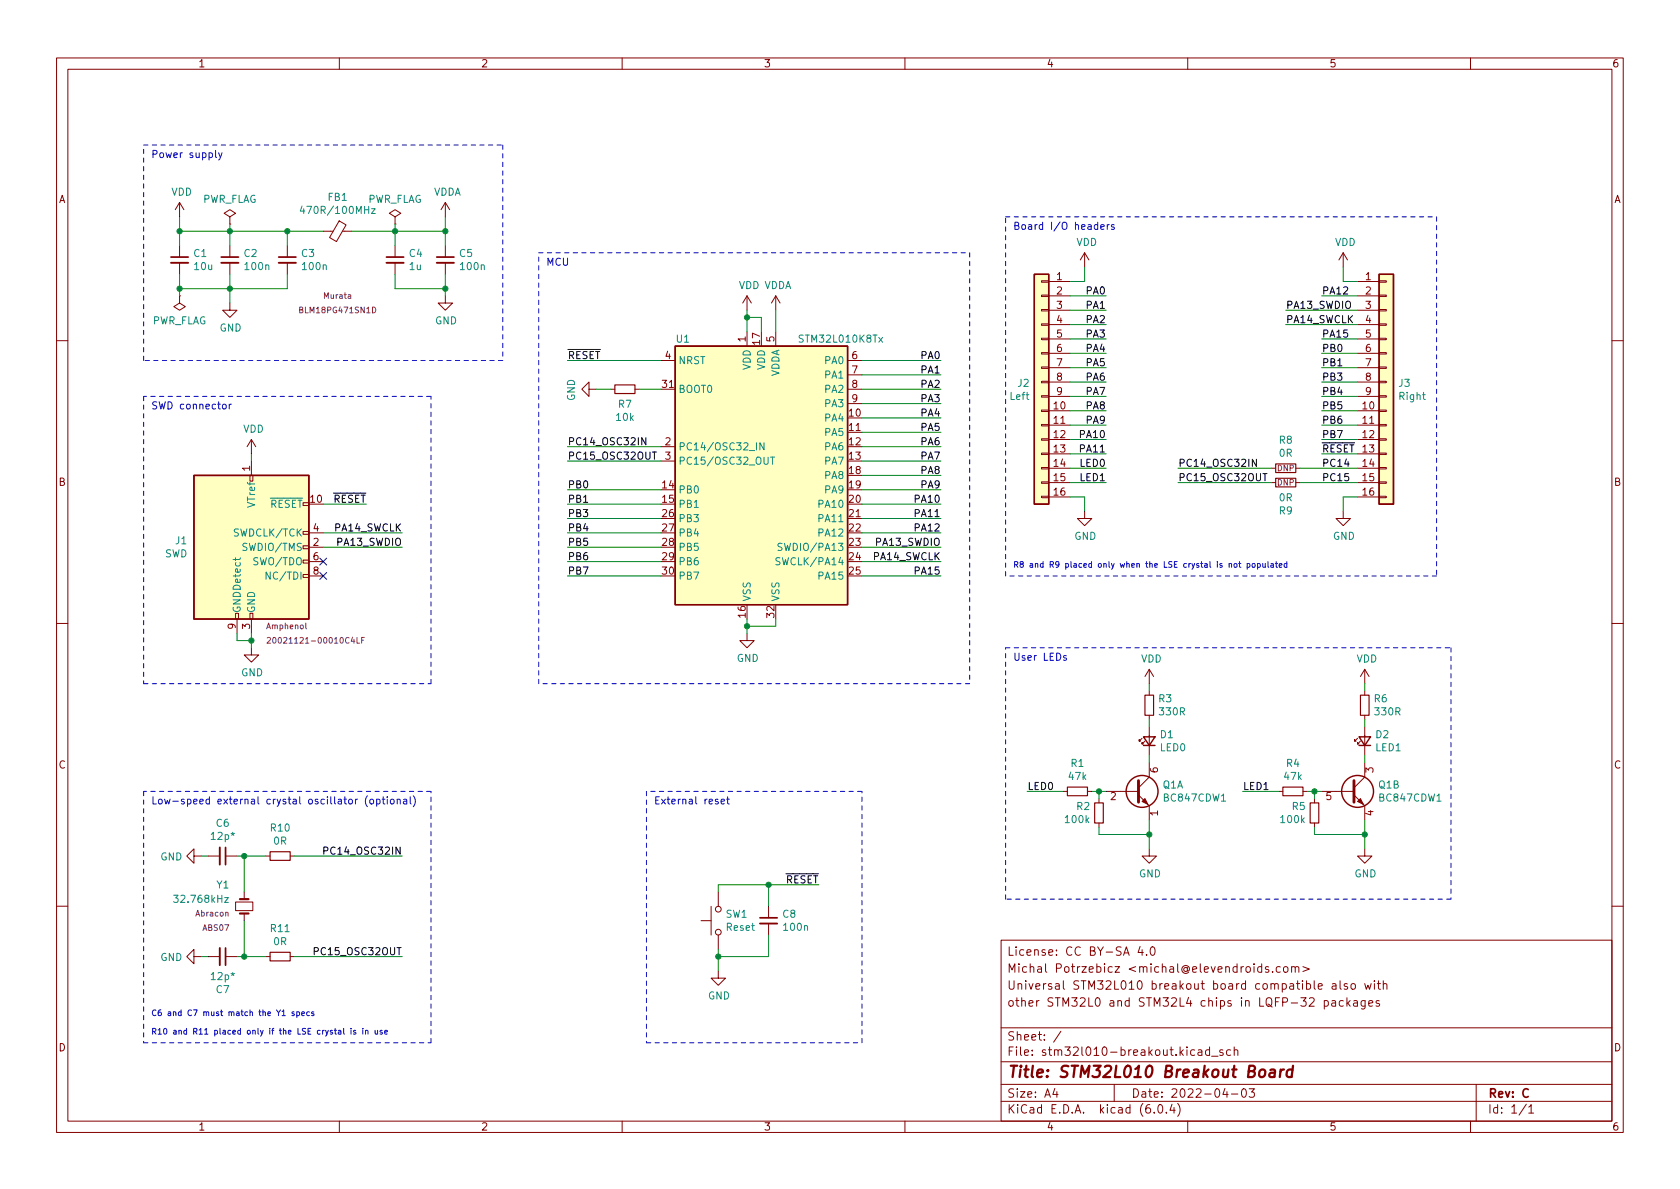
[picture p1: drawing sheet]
<svg xmlns="http://www.w3.org/2000/svg" width="297mm" height="210mm" viewBox="0 0 297 210" stroke-linecap="round" stroke-linejoin="round" font-family="sans-serif">
<g fill="none" stroke="#840000" stroke-width=".18">
<path d="M10 10.2h277v190.1h-277zM12 12.2h273v186.1h-273zM60 10.2v2M110 10.2v2M160 10.2v2M210 10.2v2M260 10.2v2M31.7 35.8l-.7 1.3M31.7 35.8v2.5M31.7 35.8l.8 1.3M40.6 38.3l1.1-.6-1.1-.6-1 .6 1 .6v1.3M40.6 39.6h.1"/>
<path d="M60 39.1l1.2 .7-1.7 2.9-1.2-.7zM69.8 38.3l1.1-.6-1.1-.6-1 .6 1 .6v1.3M69.8 39.6h.1M78.7 35.8v2.5M78.7 35.8l-.7 1.3M78.7 35.8l.8 1.3M31.7 52.3v1.3l1.1 .6-1.1 .7-1-.7 1-.6M31.7 52.3h.1M31.7 43.4v2.1M31.7 46.5v2M40.6 53.6v1.3h1.3l-1.3 1.2-1.2-1.2h1.2M40.6 43.4v2.1"/>
<path d="M40.6 46.5v2M50.8 43.4v2.1M50.8 46.5v2M57.1 40.9h1.8M60.6 40.9h1.6M69.8 43.4v2.1M69.8 46.5v2M78.7 52.3v1.3h1.3l-1.3 1.3-1.2-1.3h1.2M78.7 43.4v2.1M78.7 46.5v2M132.1 52.3l-.8 1.3M132.1 52.3v2.6"/>
<path d="M132.1 58.7v2.5M132.1 52.3l.7 1.3M137.2 52.3l-.8 1.3M137.2 52.3v2.6M137.2 58.7v2.5M137.2 52.3l.7 1.3M184.1 59.8h1.3v.3h-1.3zM184.1 57.3h1.3v.2h-1.3zM184.1 54.7h1.3v.3h-1.3zM184.1 52.2h1.3v.2h-1.3zM184.1 49.7h1.3v.2h-1.3zM185.4 49.8h3.8"/>
<path d="M185.4 52.3h3.8M185.4 54.9h3.8M185.4 57.4h3.8M185.4 59.9h3.8M191.8 44.7l-.8 1.3M191.8 44.7v2.5M191.8 44.7l.7 1.3M237.5 44.7l-.8 1.3M237.5 44.7v2.5M237.5 44.7l.8 1.3M240 49.8h3.8M240 52.3h3.8"/>
<path d="M240 54.9h3.8M240 57.4h3.8M240 59.9h3.8M243.8 59.8h1.3v.3h-1.3zM243.8 57.3h1.3v.2h-1.3zM243.8 54.7h1.3v.3h-1.3zM243.8 52.2h1.3v.2h-1.3zM243.8 49.7h1.3v.2h-1.3zM10 60.2h2M44.4 77.7v2.6M44.4 77.7l-.7 1.3M44.4 77.7l.8 1.3"/>
<path d="M104.1 68.8v-1.2l-1.2 1.2 1.2 1.3v-1.3h1.3M107.9 68.8h.8M112.3 68.8h.7M116.8 68.8h2.6M116.8 79h2.6M116.8 63.7h2.6M149.9 68.8h2.5M149.9 76.4h2.5M149.9 63.7h2.5M149.9 66.3h2.5M149.9 71.4h2.5M184.1 77.6h1.3v.2h-1.3z"/>
<path d="M184.1 75.1h1.3v.2h-1.3zM184.1 72.5h1.3v.3h-1.3zM184.1 70h1.3v.2h-1.3zM184.1 67.4h1.3v.3h-1.3zM184.1 64.9h1.3v.2h-1.3zM184.1 62.4h1.3v.2h-1.3zM185.4 72.6h3.8M185.4 75.2h3.8M185.4 77.7h3.8M185.4 62.5h3.8M185.4 65h3.8M185.4 67.6h3.8"/>
<path d="M185.4 70.1h3.8M240 72.6h3.8M240 75.2h3.8M240 77.7h3.8M240 62.5h3.8M240 65h3.8M240 67.6h3.8M240 70.1h3.8M243.8 77.6h1.3v.2h-1.3zM243.8 75.1h1.3v.2h-1.3zM243.8 72.5h1.3v.3h-1.3zM243.8 70h1.3v.2h-1.3z"/>
<path d="M243.8 67.4h1.3v.3h-1.3zM243.8 64.9h1.3v.2h-1.3zM243.8 62.4h1.3v.2h-1.3zM285 60.2h2M44.2 84.1h.5v1h-.5zM44.4 81.5v2.6M53.6 94h1v.5h-1zM53.6 99.1h1v.5h-1zM53.6 96.5h1v.5h-1zM54.6 96.8h2.5M54.6 94.2h2.5M54.6 99.3h2.5"/>
<path d="M116.8 81.5h2.6M149.9 91.7h2.5M184.1 87.8h1.3v.2h-1.3zM184.1 85.2h1.3v.3h-1.3zM184.1 82.7h1.3v.2h-1.3zM184.1 80.1h1.3v.3h-1.3zM185.4 80.3h3.8M185.4 82.8h3.8M185.4 85.3h3.8M185.4 87.9h3.8M191.8 90.4v1.3h1.2l-1.2 1.3-1.3-1.3h1.3M224.8 82.8h.8"/>
<path d="M224.8 85.3h.8M229.1 82.8h.8M229.1 85.3h.8M237.5 90.4v1.3h1.3l-1.3 1.3-1.3-1.3h1.3M240 80.3h3.8M240 82.8h3.8M240 85.3h3.8M240 87.9h3.8M243.8 87.8h1.3v.2h-1.3zM243.8 85.2h1.3v.3h-1.3zM243.8 82.7h1.3v.2h-1.3zM243.8 80.1h1.3v.3h-1.3z"/>
<path d="M10 110.2h2M41.7 108.5h.5v1h-.5zM41.9 109.5v2.5M44.2 108.5h.5v1h-.5zM44.4 114.5v1.3h1.3l-1.3 1.3-1.2-1.3h1.2M44.4 109.5v2.5M53.6 101.6h1v.5h-1zM54.6 101.8h2.5M132.1 112v1.3h1.2l-1.2 1.2-1.3-1.2h1.3M203.2 118.4v2.5M203.2 118.4l-.8 1.2M203.2 118.4l.8 1.2"/>
<path d="M241.3 118.4v2.5M241.3 118.4l-.8 1.2M241.3 118.4l.8 1.2M285 110.2h2M188 139.9h.7M192.3 139.9h.7M195.6 139.9h5.7M201.9 130.6l-.5 .5v-.3v.3h.3M202.4 131.1l-.5 .5v-.3v.3h.3M203.2 134.9v2.5l-1.9 1.9M203.2 122.2v.7M203.2 126.5v.7"/>
<path d="M203.2 128.5v5.1M226.1 139.9h.7M230.4 139.9h.7M233.7 139.9h5.7M240 130.6l-.5 .5v-.3v.3h.3M240.5 131.1l-.5 .5v-.3v.3h.3M241.3 134.9v2.5l-1.9 1.9M241.3 122.2v.7M241.3 126.5v.7M241.3 128.5v5.1M34.3 151.4v-1.3l-1.3 1.3 1.3 1.2v-1.2h1.3M36.8 151.4h2.1"/>
<path d="M39.9 151.4h2M41.7 159.5h3v1.5h-3zM43.2 157.7v1.3M47 151.4h.8M51.3 151.4h.8M127 157.7v2.6M194.3 141.2v.8M194.3 145.5v.8M201.3 140.6l1.9 1.9v2.5M203.2 150.1v1.3h1.3l-1.3 1.2-1.3-1.2h1.3M232.4 141.2v.8M232.4 145.5v.8"/>
<path d="M239.4 140.6l1.9 1.9v2.5M241.3 150.1v1.3h1.3l-1.3 1.2-1.3-1.2h1.3M10 160.2h2M34.3 169.2v-1.3l-1.3 1.3 1.3 1.2v-1.2h1.3M36.8 169.2h2.1M39.9 169.2h2M43.2 161.5v1.3M47 169.2h.8M51.3 169.2h.8M124 162.8h1.7M125.7 160.3v5M127 171.7v1.3h1.3l-1.3 1.2-1.3-1.2h1.3"/>
<path d="M127 165.3v2.6M135.9 160.3v2M135.9 163.3v2M177 166.3h108v32h-108zM201.6 167.4l-.4 1h.9M201.9 167.9v1M202.7 168.8v.1M203.5 167.6l.2-.2a.81 .81 0 0 1 .6 .7 .81 .81 0 0 1-.3 .8h-.1a.81 .81 0 0 1-.4-1.3zM223.1 171l-.5-.1-.2 .3v.4l.1 .3h.6M223.1 170.4v1.5M224.3 171l-.4-.1-.2 .2 .1 .3 .5 .1v.4h-.6M225 171.8v.1"/>
<path d="M226.4 171l-.5-.1-.3 .3v.4l.2 .3h.6M227.1 171l.3-.1 .3 .3v.4l-.3 .3h-.3l-.2-.3v-.4zM228.4 171.1l.2-.2 .3 .1 .1 .9M228.4 170.9v1M229 171.1l.2-.2 .4 .1v.9M230.4 170.9l1.1 .5-1.1 .4M233.1 174.4l.7-.1-.1-.3-.4-.1-.2 .2v.8h.6M234.1 177l.5-.1 .3 .3v.4l-.2 .3h-.6M234.1 176.9v1.5M235.5 177h.6v.9M235.6 174h.5l.1 .9M236.1 177.3l-.5 .1a.29 .29 0 0 0-.2 .2 .29 .29 0 0 0 .2 .3h.5"/>
<path d="M236.2 174.3l-.5 .1a.29 .29 0 0 0-.2 .2 .29 .29 0 0 0 .2 .3h.5M236.9 173.4v1.3l.2 .2M237.5 177l-.4-.1-.3 .3v.4l.1 .3h.6M238.1 176.4v1.5M238.2 174l-.3-.1-.3 .2 .1 .3 .5 .1v.4h-.6M238.3 177.4l.4 .5M238.7 176.9l-.6 .6M239 174l.4-.1 .2 .3v.4l-.2 .3h-.4l-.1-.3v-.4zM239.4 177h.5l.1 .9M240 177.3l-.5 .1a.29 .29 0 0 0-.2 .2 .29 .29 0 0 0 .2 .3h.5M241.3 173.9l.3 1 .3-.7 .2 .7 .3-1M241.4 176.9v1.2l-.3 .3h-.4"/>
<path d="M241.4 177l-.5-.1-.3 .3v.4l.2 .3h.6M242 177.4l.7-.1-.1-.3-.4-.1-.2 .2 .1 .8h.5M243 173.4v.2M243 173.9v1M243.5 173.9h.6M243.7 173.4v1.3l.4 .2M243.9 177l-.4-.1-.2 .2 .1 .3 .5 .1v.4h-.6M244.6 174.1l.2-.2 .3 .1 .1 .9M244.6 173.4v1.5M285 160.2h2M60 198.3v2M110 198.3v2"/>
<path d="M160 198.3v2M177 194.8h108M177 191.8h108M177 187.8h108M177 181.8h108M186.5 192.5l-.4 1h1M186.9 193v1M187.6 182.4l-1.3 1.9M197 191.8v3M204.1 196.7v.1M204.9 195.4l.2-.1a.81 .81 0 0 1 .6 .7 .81 .81 0 0 1-.3 .8h-.2a.81 .81 0 0 1-.6-.6 .81 .81 0 0 1 .3-.8zM206.2 196.7v.1"/>
<path d="M207.2 195.3l-.3 1h.9M207.6 195.8v1M208.2 195.1a1.72 1.72 0 0 1 0 2.3M210 198.3v2M211.9 185.7h.5l.1 .9M212.5 186l-.5 .1a.29 .29 0 0 0-.2 .2 .29 .29 0 0 0 .2 .3h.5M213.9 185.7l-.5-.1-.3 .3v.4l.2 .3h.6M213.9 185.1v1.5M214.2 186.8h1.2M216.2 185.7l-.3-.1-.3 .2 .1 .3 .5 .1v.4h-.6M216.6 192.5l-.4 1h.9M216.9 193v1"/>
<path d="M217.6 185.7l-.5-.1-.2 .3v.4l.1 .3h.6M217.7 193.5h1.2M218.2 185.8l.2-.2 .4 .1 .1 .9M218.2 185.1v1.5M219.7 192.6l.2-.1a.81 .81 0 0 1 .5 .7 .81 .81 0 0 1-.3 .8h-.1a.81 .81 0 0 1-.6-.6 .81 .81 0 0 1 .3-.8zM220.9 192.5h.9l-.5 .6 .4 .1v.7l-.2 .1h-.4l-.2-.1M260 198.3v2M261 191.8v6.5M269.9 195.3l-1.3 1.9M270.3 195.8l.4-.5v1.5M270.3 196.8h.9"/>
<circle cx="127" cy="164.8" r=".51"/>
<circle cx="127" cy="160.8" r=".51"/>
</g>
<path d="M222.8 189.3a.52 .52 0 0 1 .5-.2 .52 .52 0 0 1 .4 .4v.6a.55 .55 0 0 1-.6 .4 .55 .55 0 0 1-.5-.4zM224.6 189.2l.2-.1 .6 .1-.1 1.3M225.4 189.6l-.6 .1a.4 .4 0 0 0-.4 .3 .4 .4 0 0 0 .3 .5l.6-.1M226.4 189.1l-.1 1.4M227 189.1l-.4 .1-.2 .3M228.5 189.2a.66 .66 0 0 0-1 .3v.6l.1 .3 .2 .1 .6-.1M228.6 188.5l-.2 2" fill="none" stroke="#840000" stroke-width=".4"/>
<path d="M108.7 68.1h3.6v1.5h-3.6zM225.6 82h3.5v1.6h-3.5zM225.6 84.6h3.5v1.5h-3.5zM188.7 139.2h3.6v1.5h-3.6zM202.4 122.9h1.6v3.6h-1.6zM226.8 139.2h3.6v1.5h-3.6zM240.5 122.9h1.6v3.6h-1.6zM47.8 150.6h3.5v1.5h-3.5zM193.5 142h1.6v3.5h-1.6zM231.6 142h1.6v3.5h-1.6zM47.8 168.4h3.5v1.5h-3.5z" fill="none" stroke="#840000" stroke-width=".2"/>
<g fill="#ffffc2" stroke="#ffffc2" stroke-width=".18">
<path d="M34.3 84.1h20.3v25.4h-20.3z"/>
<path d="M119.4 61.2h30.5v45.7h-30.5z"/>
<path d="M243.8 48.5h2.6v40.6h-2.6z"/>
<path d="M182.9 48.5h2.5v40.6h-2.5z"/>
</g>
<g fill="none" stroke="#840000" stroke-width=".25">
<path d="M182.9 48.5h2.5v40.6h-2.5zM243.8 48.5h2.6v40.6h-2.6zM119.4 61.2h30.5v45.7h-30.5zM34.3 84.1h20.3v25.4h-20.3zM202.2 130.3h2l-1 1.5zM202.2 131.8h2M240.3 130.3h2l-1 1.5zM240.3 131.8h2"/>
<circle cx="201.9" cy="139.9" r="2.82"/>
<circle cx="240" cy="139.9" r="2.82"/>
</g>
<g fill="none" stroke="#008484" stroke-width=".18">
<path d="M53.4 36.4l-.3 .9h.8M65.7 36.9h.6l-.6 .9h.6M155.4 59.7l.6 .8M156 59.7l-.6 .8M135.1 78.3v1.3l-.7-1.3v1.3M41.6 98.6v.5M42.5 98.6l-.2 .3h-1.1M136.2 80.8h.8M136.6 80.8v1.3M137.9 98.7l-.5-.1-.2 .1v.4l.6 .2 .1 .3-.2 .3-.5-.1M138.3 96.1h-.5l-.2 .1v.4l.5 .2 .2 .3-.3 .2h-.5M47.8 101.2v1.2l-.8-1.2v1.2"/>
<path d="M30.7 158.3h.8l-.4 .5 .3 .1v.6l-.2 .1-.5-.1M39.7 158.7h.7l-.7 .9h.7"/>
</g>
<path d="M65.9 54.3a.51 .51 0 0 1 .5 .5 .51 .51 0 0 1-.5 .5zM47.2 112.8l.4-.1 .2 .3-.6 .7h.6M48.3 112.8l.2-.1a.54 .54 0 0 1 .3 .5 .54 .54 0 0 1-.3 .5l-.3-.3zM54.1 110.2v.9l.1 .1M63.1 112.7v1h.5M63.9 113.2h.4M64.4 112.7h-.5v1" fill="none" stroke="#840084" stroke-width=".18"/>
<path d="M201.3 138v3.9M239.4 138v3.9" fill="none" stroke="#840000" stroke-width=".51"/>
<g fill="#840000" stroke="#840000" stroke-width=".18">
<path d="M202.4 141.2l.5 1-1-.5z"/>
<path d="M240 141.7l.5-.5 .5 1z"/>
</g>
<path d="M30.2 46.5h3.1M39.1 46.5h3.1M49.3 46.5h3M68.3 46.5h3.1M77.2 46.5h3.1M38.9 149.9v3M38.9 167.6v3.1M134.4 163.3h3" fill="none" stroke="#840000" stroke-width=".33"/>
<path d="M30.2 45.5h3.1M39.1 45.5h3.1M49.3 45.5h3M68.3 45.5h3.1M77.2 45.5h3.1M39.9 149.9v3M39.9 167.6v3.1M134.4 162.3h3" fill="none" stroke="#840000" stroke-width=".3"/>
<path d="M42.4 159h1.5M42.4 161.5h1.5" fill="none" stroke="#840000" stroke-width=".38"/>
<path d="M114.2 77.4v1.3l-.7-1.3v1.3M115.3 79.9h.8M222.1 81.2v1.3l-.7-1.3v1.3M223.3 83.7h.7M57.3 150.5l.6-.1 .1-.2-.1-.3-.6-.1v1.3M55.6 168.2h.6l.1-.2-.1-.3-.6-.1v1.2" fill="none" stroke="#000" stroke-width=".18"/>
<g fill="none" stroke="#0000c2" stroke-width=".18">
<path d="M38.1 26.6v1.1l.2 .2M38.7 27l.3 .9M39.3 27l-.5 1.2-.1 .1M194.1 39.8l-.4-.1-.2 .3 .1 .5h.5M194.1 39.3v1.3M195.8 39.7v.9M196.1 39.7l-.3 .3M197 39.8l-.3-.1-.2 .2 .1 .2 .4 .1v.3h-.5M194.6 40.1l.6-.1v-.2l-.4-.1-.2 .2 .1 .6h.5M39.4 71.5h.3l.3 .2v.4l-.3 .2h-.3l-.1-.2zM40.5 71.5v.8M40.9 71.5l-.4 .2"/>
<path d="M218.3 99.7l.2-.1 .2 .2v.3l-.2 .2-.3-.2zM219 99.6h.4M219.2 99.3v.9l.2 .1M220.5 99.7l.3-.1 .2 .2-.1 .5h-.4M220.5 99.6v1.1M221.4 99.7l.2-.1 .3 .1-.1 .6-.4-.1zM222.4 99.7l.2-.1 .2 .2-.1 .5h-.3M222.4 99.6v1.1M223.3 99.6v.7l.4-.1M223.7 99.6v.7M224.2 99.3v.9l.1 .1M224.7 99.7h.4l.1 .6"/>
<path d="M225.2 99.9l-.5 .2 .1 .2h.4M225.5 99.6h.4M225.6 99.3v.9l.3 .1M226.2 100l.5-.1-.1-.2-.3-.1-.1 .2v.5h.4M227.5 99.7l-.3-.1-.2 .2 .1 .5h.4M227.5 99.3v1M188.5 116l-.3-.1-.2 .2 .1 .2 .4 .1v.3h-.5M65 140.7a1.46 1.46 0 0 0 0 2M65.5 141.4l.3-.1 .3 .3v.3l-.3 .3-.3-.1-.1-.2zM66.6 141.4l.4-.1 .2 .3-.1 .5h-.5M66.6 141.3v1.3M67.6 141.3h.5"/>
<path d="M67.7 140.9v1.1l.4 .2M68.5 140.9v.1M68.5 141.3v.9M69.1 141.4l.3-.1 .3 .3v.3l-.3 .3-.3-.1-.1-.2zM70.2 141.4l.2-.1 .3 .1 .1 .8M70.2 141.3v.9M71.4 141.4h.5v.8M71.9 141.6l-.4 .1-.2 .2 .2 .3 .4-.1M72.5 140.9v1.1l.2 .2M73.1 140.7a1.46 1.46 0 0 1 0 2M127.5 141.7l.6-.1-.1-.2-.3-.1-.2 .2 .1 .6h.4M128.5 141.3h.5"/>
<path d="M128.6 140.9v1.1l.4 .2M49.9 178.9l.3-.3v1M49.9 179.6h.6M52 179l-.2-.1-.2 .2 .1 .1 .3 .1v.3h-.4M52.5 179l.3-.1 .2 .2-.1 .5h-.4M52.5 178.9v1M53.4 179.3l.4-.1v-.2l-.3-.1-.1 .2v.5h.4M54.7 179l-.3-.1-.2 .2 .1 .5h.4M55.5 179l-.3-.1-.1 .2v.1l.4 .1v.3h-.4M59.8 182.2h.4l.1 .7M60.3 182.4l-.5 .2 .1 .3 .4-.1M60.8 181.9v.8l.1 .2"/>
<path d="M62.1 181.9v.1M62.1 182.2v.7M62.9 182.2h-.3l-.1 .1v.2l.4 .1v.2h-.4M64.1 181.9v.1M64.1 182.2v.7M64.6 182.3l.4-.1 .1 .7M64.6 182.2v.7M66.3 182.2l.1 .6h.4M66.8 182.2v.7M67.6 182.2h-.3l-.1 .1v.2l.4 .1v.2h-.4M68 182.5l.5-.1v-.2h-.3l-.2 .1 .1 .5h.4"/>
</g>
<g fill="none" stroke="#0000c2" stroke-width=".18" stroke-dasharray=".8 .8">
<path d="M25.4 25.6h63.5M88.9 25.6v38.1M177.8 38.3h76.2M254 38.3v63.5M95.2 44.7h76.2M171.4 44.7v76.2M25.4 63.7v-38.1M25.4 70.1v50.8M76.2 70.1h-50.8M88.9 63.7h-63.5M177.8 101.8v-63.5M177.8 114.5h78.7"/>
<path d="M254 101.8h-76.2M256.5 114.5v44.5M25.4 139.9v44.5M25.4 120.9h50.8M76.2 120.9v-50.8M76.2 139.9h-50.8M95.2 120.9v-76.2M114.3 139.9v44.5M152.4 139.9h-38.1M171.4 120.9h-76.2M177.8 159v-44.5M256.5 159h-78.7"/>
<path d="M25.4 184.4h50.8M76.2 184.4v-44.5M114.3 184.4h38.1M152.4 184.4v-44.5"/>
</g>
<g fill="none" stroke="#008400" stroke-width=".18">
<path d="M31.7 38.3v5.1M40.6 39.6v3.8M69.8 39.6v3.8M78.7 38.3v5.1M31.7 40.9h25.4M31.7 48.5v3.8M40.6 48.5v5.1M50.8 48.5v2.5h-19.1M50.8 40.9v2.5M62.2 40.9h16.5M69.8 48.5v2.5h8.9M78.7 48.5v3.8"/>
<path d="M132.1 56.1h2.5v2.6M132.1 54.9v3.8M137.2 54.9v3.8M189.2 52.3h6.4M189.2 57.4h6.4M189.2 59.9h6.4M189.2 54.9h6.4M191.8 47.2v2.6h-2.6M227.3 57.4h12.7M227.3 54.9h12.7M233.7 52.3h6.3M233.7 59.9h6.3"/>
<path d="M237.5 47.2v2.6h2.5M100.3 63.7h16.5M100.3 79h16.5M105.4 68.8h2.5M113 68.8h3.8M152.4 68.8h14M152.4 63.7h14M152.4 79h14M152.4 66.3h14M152.4 76.4h14M152.4 71.4h14M152.4 73.9h14"/>
<path d="M189.2 72.6h6.4M189.2 70.1h6.4M189.2 65h6.4M189.2 62.5h6.4M189.2 67.6h6.4M189.2 75.2h6.4M189.2 77.7h6.4M233.7 72.6h6.3M233.7 70.1h6.3M233.7 65h6.3M233.7 62.5h6.3M233.7 67.6h6.3"/>
<path d="M233.7 75.2h6.3M233.7 77.7h6.3M44.4 80.3v1.2M57.1 94.2h14M57.1 89.1h7.7M57.1 96.8h14M100.3 99.3h16.5M100.3 94.2h16.5M100.3 89.1h16.5M100.3 96.8h16.5M100.3 91.7h16.5M100.3 81.5h16.5"/>
<path d="M100.3 86.6h16.5M152.4 99.3h14M152.4 94.2h14M152.4 89.1h14M152.4 96.8h14M152.4 91.7h14M152.4 81.5h14M152.4 86.6h14M152.4 84.1h14M189.2 87.9h2.6v2.5M189.2 82.8h6.4M189.2 85.3h6.4"/>
<path d="M189.2 80.3h6.4M208.3 82.8h16.5M208.3 85.3h16.5M229.9 82.8h10.1M229.9 85.3h10.1M233.7 80.3h6.3M240 87.9h-2.5v2.5M41.9 112v1.3h2.5M44.4 112v2.5M100.3 101.8h16.5M132.1 109.5v2.5M137.2 109.5v1.2h-5.1"/>
<path d="M152.4 101.8h14M181.6 139.9h6.4M193 139.9h2.6M194.3 139.9v1.3M203.2 120.9v1.3M203.2 127.2v1.3M203.2 133.6v1.3M219.7 139.9h6.4M231.1 139.9h2.6M232.4 139.9v1.3M241.3 120.9v1.3M241.3 127.2v1.3"/>
<path d="M241.3 133.6v1.3M35.6 151.4h1.2M41.9 151.4h5.1M43.2 151.4v6.3M52.1 151.4h19M135.9 156.5v3.8M144.8 156.5h-17.8v1.2M194.3 146.3v1.3h8.9M203.2 145v5.1M232.4 146.3v1.3h8.9M241.3 145v5.1M35.6 169.2h1.2"/>
<path d="M41.9 169.2h5.1M43.2 162.8v6.4M52.1 169.2h19M127 167.9v3.8M135.9 165.3v3.9h-8.9"/>
</g>
<path d="M56.5 98.7l1.3 1.2M57.8 98.7l-1.3 1.2M56.5 101.2l1.3 1.3M57.8 101.2l-1.3 1.3" fill="none" stroke="#000084" stroke-width=".18"/>
<g fill="#008400" stroke="#008400" stroke-width=".18">
<circle cx="43.2" cy="151.4" r=".46"/>
<circle cx="44.4" cy="113.3" r=".46"/>
<circle cx="78.7" cy="51" r=".46"/>
<circle cx="78.7" cy="40.9" r=".46"/>
<circle cx="69.8" cy="40.9" r=".46"/>
<circle cx="40.6" cy="51" r=".46"/>
<circle cx="50.8" cy="40.9" r=".46"/>
<circle cx="40.6" cy="40.9" r=".46"/>
<circle cx="31.7" cy="40.9" r=".46"/>
<circle cx="31.7" cy="51" r=".46"/>
<circle cx="43.2" cy="169.2" r=".46"/>
<circle cx="127" cy="169.2" r=".46"/>
<circle cx="132.1" cy="56.1" r=".46"/>
<circle cx="241.3" cy="147.6" r=".46"/>
<circle cx="232.4" cy="139.9" r=".46"/>
<circle cx="203.2" cy="147.6" r=".46"/>
<circle cx="194.3" cy="139.9" r=".46"/>
<circle cx="135.9" cy="156.5" r=".46"/>
<circle cx="132.1" cy="110.7" r=".46"/>
</g>
<text font-size="2.8" fill="#840000" x="178" y="190.6">Title: STM32L010 Breakout Board</text>
<g font-size="2.1" fill="#840000">
<text x="178" y="172">Michal Potrzebicz &lt;michal@elevendroids.com&gt;</text>
<text x="178" y="169">License: CC BY-SA 4.0</text>
<text x="178" y="178">other STM32L0 and STM32L4 chips in LQFP-32 packages</text>
<text x="178" y="175">Universal STM32L010 breakout board compatible also with</text>
<text x="178" y="184">Sheet: /</text>
<text x="178" y="186.7">File: stm32l010-breakout.kicad_sch</text>
<text x="178" y="196.9">KiCad E.D.A. kicad (6.0.4)</text>
<text x="178" y="194.1">Size: A4</text>
<text x="200" y="194.1">Date: 2022-04-03</text>
<text x="263" y="194.1">Rev: C</text>
<text x="263" y="196.9">Id: 1/1</text>
</g>
<g font-size="1.8" fill="#840000">
<text x="35" y="11.9">1</text>
<text x="85" y="11.9">2</text>
<text x="135" y="11.9">3</text>
<text x="185" y="11.9">4</text>
<text x="235" y="11.9">5</text>
<text x="285" y="11.9">6</text>
<text x="10.3" y="35.9">A</text>
<text x="285.3" y="35.9">A</text>
<text x="186.8" y="49.5">1</text>
<text x="186.8" y="52.1">2</text>
<text x="241.4" y="49.5">1</text>
<text x="241.4" y="52.1">2</text>
<text x="186.8" y="54.6">3</text>
<text x="186.8" y="57.1">4</text>
<text x="186.8" y="59.7">5</text>
<text x="241.4" y="54.6">3</text>
<text x="241.4" y="57.1">4</text>
<text x="241.4" y="59.7">5</text>
<text x="117.6" y="63.5">4</text>
<text x="131.8" y="60.4" transform="rotate(-90 131.8 60.4)">1</text>
<text x="134.4" y="60.9" transform="rotate(-90 134.4 60.9)">17</text>
<text x="136.9" y="60.4" transform="rotate(-90 136.9 60.4)">5</text>
<text x="150.6" y="63.5">6</text>
<text x="186.8" y="62.2">6</text>
<text x="186.8" y="64.8">7</text>
<text x="241.4" y="62.2">6</text>
<text x="241.4" y="64.8">7</text>
<text x="117.1" y="68.6">31</text>
<text x="150.6" y="66">7</text>
<text x="150.6" y="68.6">8</text>
<text x="150.6" y="71.1">9</text>
<text x="186.8" y="67.3">8</text>
<text x="186.8" y="69.8">9</text>
<text x="241.4" y="67.3">8</text>
<text x="241.4" y="69.8">9</text>
<text x="150.1" y="73.7">10</text>
<text x="150.1" y="76.2">11</text>
<text x="186.3" y="72.4">10</text>
<text x="186.3" y="74.9">11</text>
<text x="186.3" y="77.5">12</text>
<text x="241" y="72.4">10</text>
<text x="241" y="74.9">11</text>
<text x="241" y="77.5">12</text>
<text x="44.2" y="83.3" transform="rotate(-90 44.2 83.3)">1</text>
<text x="117.6" y="78.7">2</text>
<text x="117.6" y="81.3">3</text>
<text x="150.1" y="78.7">12</text>
<text x="150.1" y="81.3">13</text>
<text x="150.1" y="83.8">18</text>
<text x="186.3" y="80">13</text>
<text x="186.3" y="82.5">14</text>
<text x="241" y="80">13</text>
<text x="241" y="82.5">14</text>
<text x="10.3" y="85.9">B</text>
<text x="117.1" y="86.4">14</text>
<text x="117.1" y="88.9">15</text>
<text x="150.1" y="86.4">19</text>
<text x="150.1" y="88.9">20</text>
<text x="186.3" y="85.1">15</text>
<text x="186.3" y="87.6">16</text>
<text x="241" y="85.1">15</text>
<text x="241" y="87.6">16</text>
<text x="285.3" y="85.9">B</text>
<text x="55.4" y="94">4</text>
<text x="117.1" y="91.4">26</text>
<text x="117.1" y="94">27</text>
<text x="150.1" y="91.4">21</text>
<text x="150.1" y="94">22</text>
<text x="55.4" y="96.5">2</text>
<text x="55.4" y="99.1">6</text>
<text x="55.4" y="101.6">8</text>
<text x="117.1" y="96.5">28</text>
<text x="117.1" y="99.1">29</text>
<text x="117.1" y="101.6">30</text>
<text x="150.1" y="96.5">23</text>
<text x="150.1" y="99.1">24</text>
<text x="150.1" y="101.6">25</text>
<text x="41.7" y="111.2" transform="rotate(-90 41.7 111.2)">9</text>
<text x="44.2" y="111.2" transform="rotate(-90 44.2 111.2)">3</text>
<text x="131.8" y="109.2" transform="rotate(-90 131.8 109.2)">16</text>
<text x="136.9" y="109.2" transform="rotate(-90 136.9 109.2)">32</text>
<text x="10.3" y="135.9">C</text>
<text x="204.7" y="136.6" transform="rotate(-90 204.7 136.6)">6</text>
<text x="242.8" y="136.6" transform="rotate(-90 242.8 136.6)">3</text>
<text x="285.3" y="135.9">C</text>
<text x="196.4" y="141.5">2</text>
<text x="234.5" y="141.5">5</text>
<text x="204.7" y="144.3" transform="rotate(-90 204.7 144.3)">1</text>
<text x="242.8" y="144.3" transform="rotate(-90 242.8 144.3)">4</text>
<text x="10.3" y="185.9">D</text>
<text x="285.3" y="185.9">D</text>
<text x="35" y="199.9">1</text>
<text x="85" y="199.9">2</text>
<text x="135" y="199.9">3</text>
<text x="185" y="199.9">4</text>
<text x="235" y="199.9">5</text>
<text x="285" y="199.9">6</text>
</g>
<g font-size="1.8" fill="#0000c2">
<text x="26.7" y="27.9">Power supply</text>
<text x="179.1" y="40.6">Board I/O headers</text>
<text x="96.5" y="47">MCU</text>
<text x="26.7" y="72.4">SWD connector</text>
<text x="179.1" y="116.8">User LEDs</text>
<text x="26.7" y="142.2">Low-speed external crystal oscillator (optional)</text>
<text x="115.6" y="142.2">External reset</text>
</g>
<g font-size="1.8" fill="#008484">
<text x="30.3" y="34.6">VDD</text>
<text x="35.7" y="35.9">PWR_FLAG</text>
<text x="58" y="35.5">FB1</text>
<text x="64.9" y="35.9">PWR_FLAG</text>
<text x="76.6" y="34.6">VDDA</text>
<text x="54" y="37.8">470R/100MHz</text>
<text x="34.3" y="45.4">C1</text>
<text x="34.4" y="47.7">10u</text>
<text x="43.2" y="45.4">C2</text>
<text x="43.4" y="47.7">100n</text>
<text x="53.3" y="45.4">C3</text>
<text x="53.6" y="47.7">100n</text>
<text x="72.4" y="45.4">C4</text>
<text x="72.4" y="47.7">1u</text>
<text x="81.3" y="45.4">C5</text>
<text x="81.5" y="47.7">100n</text>
<text x="190.3" y="43.5">VDD</text>
<text x="236" y="43.5">VDD</text>
<text x="130.6" y="51.1">VDD VDDA</text>
<text x="26.8" y="57.3">PWR_FLAG</text>
<text x="38.8" y="58.6">GND</text>
<text x="76.9" y="57.3">GND</text>
<text x="119.6" y="60.6">U1</text>
<text x="119.9" y="64.4">NRST</text>
<text x="132.7" y="65.5" transform="rotate(-90 132.7 65.5)">VDD</text>
<text x="135.3" y="65.5" transform="rotate(-90 135.3 65.5)">VDD</text>
<text x="141.6" y="60.6">STM32L010K8Tx</text>
<text x="145.9" y="64.4">PA0</text>
<text x="101.7" y="70.9" transform="rotate(-90 101.7 70.9)">GND</text>
<text x="119.9" y="69.5">BOOT0</text>
<text x="137.8" y="66.7" transform="rotate(-90 137.8 66.7)">VDDA</text>
<text x="145.9" y="66.9">PA1</text>
<text x="145.9" y="69.5">PA2</text>
<text x="178.6" y="70.7">Left</text>
<text x="180" y="68.4">J2</text>
<text x="247.3" y="68.4">J3</text>
<text x="247.4" y="70.7">Right</text>
<text x="43" y="76.5">VDD</text>
<text x="109" y="74.4">10k</text>
<text x="109.4" y="72.1">R7</text>
<text x="145.9" y="74.5">PA4</text>
<text x="145.9" y="77.1">PA5</text>
<text x="145.9" y="72">PA3</text>
<text x="119.9" y="79.6">PC14/OSC32_IN</text>
<text x="119.9" y="82.2">PC15/OSC32_OUT</text>
<text x="145.9" y="79.6">PA6</text>
<text x="145.9" y="82.2">PA7</text>
<text x="226.2" y="78.5">R8</text>
<text x="226.2" y="80.8">0R</text>
<text x="45.1" y="89.6" transform="rotate(-90 45.1 89.6)">VTref</text>
<text x="46.3" y="89.8">~{RESET}</text>
<text x="119.9" y="87.2">PB0</text>
<text x="119.9" y="89.8">PB1</text>
<text x="144.9" y="89.8">PA10</text>
<text x="145.9" y="84.7">PA8</text>
<text x="145.9" y="87.2">PA9</text>
<text x="226.2" y="88.6">0R</text>
<text x="41.7" y="94.9">SWDCLK/TCK</text>
<text x="119.9" y="92.3">PB3</text>
<text x="119.9" y="94.9">PB4</text>
<text x="144.9" y="92.3">PA11</text>
<text x="144.9" y="94.9">PA12</text>
<text x="189.9" y="95.4">GND</text>
<text x="226.2" y="91">R9</text>
<text x="235.7" y="95.4">GND</text>
<text x="29.1" y="98.5">SWD</text>
<text x="31" y="96.2">J1</text>
<text x="43.4" y="97.4">SWDIO/TMS</text>
<text x="45.1" y="99.9">SWO/TDO</text>
<text x="119.9" y="97.4">PB5</text>
<text x="119.9" y="99.9">PB6</text>
<text x="138" y="99.9">SWCLK/PA14</text>
<text x="138.4" y="97.4">SWDIO/PA13</text>
<text x="47.7" y="102.5">NC/TDI</text>
<text x="119.9" y="102.5">PB7</text>
<text x="132.7" y="106.4" transform="rotate(-90 132.7 106.4)">VSS</text>
<text x="137.8" y="106.4" transform="rotate(-90 137.8 106.4)">VSS</text>
<text x="144.9" y="102.5">PA15</text>
<text x="42.5" y="108.5" transform="rotate(-90 42.5 108.5)">GNDDetect</text>
<text x="45.1" y="108.5" transform="rotate(-90 45.1 108.5)">GND</text>
<text x="42.6" y="119.6">GND</text>
<text x="130.2" y="117">GND</text>
<text x="201.7" y="117.1">VDD</text>
<text x="239.8" y="117.1">VDD</text>
<text x="204.9" y="124.2">R3</text>
<text x="243" y="124.2">R6</text>
<text x="205.1" y="126.5">330R</text>
<text x="205.2" y="130.5">D1</text>
<text x="243.2" y="126.5">330R</text>
<text x="243.3" y="130.5">D2</text>
<text x="189" y="137.9">47k</text>
<text x="189.4" y="135.6">R1</text>
<text x="205.1" y="132.8">LED0</text>
<text x="227.1" y="137.9">47k</text>
<text x="227.5" y="135.6">R4</text>
<text x="243.2" y="132.8">LED1</text>
<text x="190.4" y="143.2">R2</text>
<text x="205.6" y="139.4">Q1A</text>
<text x="205.9" y="141.7">BC847CDW1</text>
<text x="228.5" y="143.2">R5</text>
<text x="243.8" y="139.4">Q1B</text>
<text x="244" y="141.7">BC847CDW1</text>
<text x="37.5" y="148.5">12p*</text>
<text x="38.2" y="146.2">C6</text>
<text x="47.9" y="147">R10</text>
<text x="48.4" y="149.3">0R</text>
<text x="188.5" y="145.5">100k</text>
<text x="226.6" y="145.5">100k</text>
<text x="28.3" y="152.1">GND</text>
<text x="201.4" y="155.1">GND</text>
<text x="239.5" y="155.1">GND</text>
<text x="31.3" y="159.6">32.768kHz</text>
<text x="38.3" y="157.1">Y1</text>
<text x="47.9" y="164.8">R11</text>
<text x="48.4" y="167.1">0R</text>
<text x="128.3" y="162.3">SW1</text>
<text x="128.5" y="164.6">Reset</text>
<text x="138.4" y="162.3">C8</text>
<text x="138.7" y="164.6">100n</text>
<text x="28.3" y="169.9">GND</text>
<text x="37.5" y="173.3">12p*</text>
<text x="38.2" y="175.6">C7</text>
<text x="125.2" y="176.7">GND</text>
</g>
<g font-size="1.8">
<text x="192.1" y="52.1">PA0</text>
<text x="233.7" y="52.1">PA12</text>
<text x="192.1" y="54.6">PA1</text>
<text x="192.1" y="57.1">PA2</text>
<text x="192.1" y="59.7">PA3</text>
<text x="227.3" y="57.1">PA14_SWCLK</text>
<text x="227.3" y="54.6">PA13_SWDIO</text>
<text x="233.7" y="59.7">PA15</text>
<text x="100.3" y="63.5">~{RESET}</text>
<text x="162.9" y="63.5">PA0</text>
<text x="192.1" y="62.2">PA4</text>
<text x="192.1" y="64.8">PA5</text>
<text x="233.7" y="64.8">PB1</text>
<text x="233.7" y="62.2">PB0</text>
<text x="162.9" y="71.1">PA3</text>
<text x="162.9" y="68.6">PA2</text>
<text x="162.9" y="66">PA1</text>
<text x="192.1" y="69.8">PA7</text>
<text x="192.1" y="67.3">PA6</text>
<text x="233.7" y="69.8">PB4</text>
<text x="233.7" y="67.3">PB3</text>
<text x="162.9" y="76.2">PA5</text>
<text x="162.9" y="73.6">PA4</text>
<text x="191.2" y="77.5">PA10</text>
<text x="192.1" y="74.9">PA9</text>
<text x="192.1" y="72.4">PA8</text>
<text x="233.7" y="74.9">PB6</text>
<text x="233.7" y="72.4">PB5</text>
<text x="233.7" y="77.5">PB7</text>
<text x="100.3" y="78.7">PC14_OSC32IN</text>
<text x="100.3" y="81.3">PC15_OSC32OUT</text>
<text x="162.9" y="81.3">PA7</text>
<text x="162.9" y="83.8">PA8</text>
<text x="162.9" y="78.7">PA6</text>
<text x="191.1" y="82.5">LED0</text>
<text x="191.2" y="80">PA11</text>
<text x="208.3" y="82.5">PC14_OSC32IN</text>
<text x="233.7" y="82.5">PC14</text>
<text x="233.7" y="80">~{RESET}</text>
<text x="54.9" y="88.9">10 ~{RESET}</text>
<text x="100.3" y="86.3">PB0</text>
<text x="100.3" y="88.9">PB1</text>
<text x="161.9" y="88.9">PA10</text>
<text x="162.9" y="86.3">PA9</text>
<text x="191.1" y="85.1">LED1</text>
<text x="208.3" y="85.1">PC15_OSC32OUT</text>
<text x="233.7" y="85.1">PC15</text>
<text x="59.2" y="94">PA14_SWCLK</text>
<text x="100.3" y="94">PB4</text>
<text x="100.3" y="91.4">PB3</text>
<text x="161.9" y="91.4">PA11</text>
<text x="161.9" y="94">PA12</text>
<text x="59.7" y="96.5">PA13_SWDIO</text>
<text x="100.3" y="101.6">PB7</text>
<text x="100.3" y="96.5">PB5</text>
<text x="100.3" y="99">PB6</text>
<text x="154.5" y="99">PA14_SWCLK</text>
<text x="155" y="96.5">PA13_SWDIO</text>
<text x="161.9" y="101.6">PA15</text>
<text x="181.6" y="139.7">LED0</text>
<text x="219.7" y="139.7">LED1</text>
<text x="58.1" y="151.1">PC14_OSC32IN</text>
<text x="137.5" y="156.2">~{RESET}</text>
<text x="56.2" y="168.9">PC15_OSC32OUT</text>
</g>
<g font-size="1.4" fill="#840084">
<text x="57.4" y="52.8">Murata</text>
<text x="53.3" y="55.4">BLM18PG471SN1D</text>
<text x="225.8" y="83.3">DNP</text>
<text x="225.8" y="85.8">DNP</text>
<text x="47.2" y="111.2">Amphenol</text>
<text x="48.7" y="113.8">20021121-00010C4LF</text>
<text x="34.7" y="162">Abracon</text>
<text x="35.9" y="164.6">ABS07</text>
</g>
<g font-size="1.4" fill="#0000c2">
<text x="179.1" y="100.4">R8 and R9 placed only when the LSE crystal is not populated</text>
<text x="26.7" y="179.6">C6 and C7 must match the Y1 specs</text>
<text x="26.7" y="182.9">R10 and R11 placed only if the LSE crystal is in use</text>
</g>
</svg>
